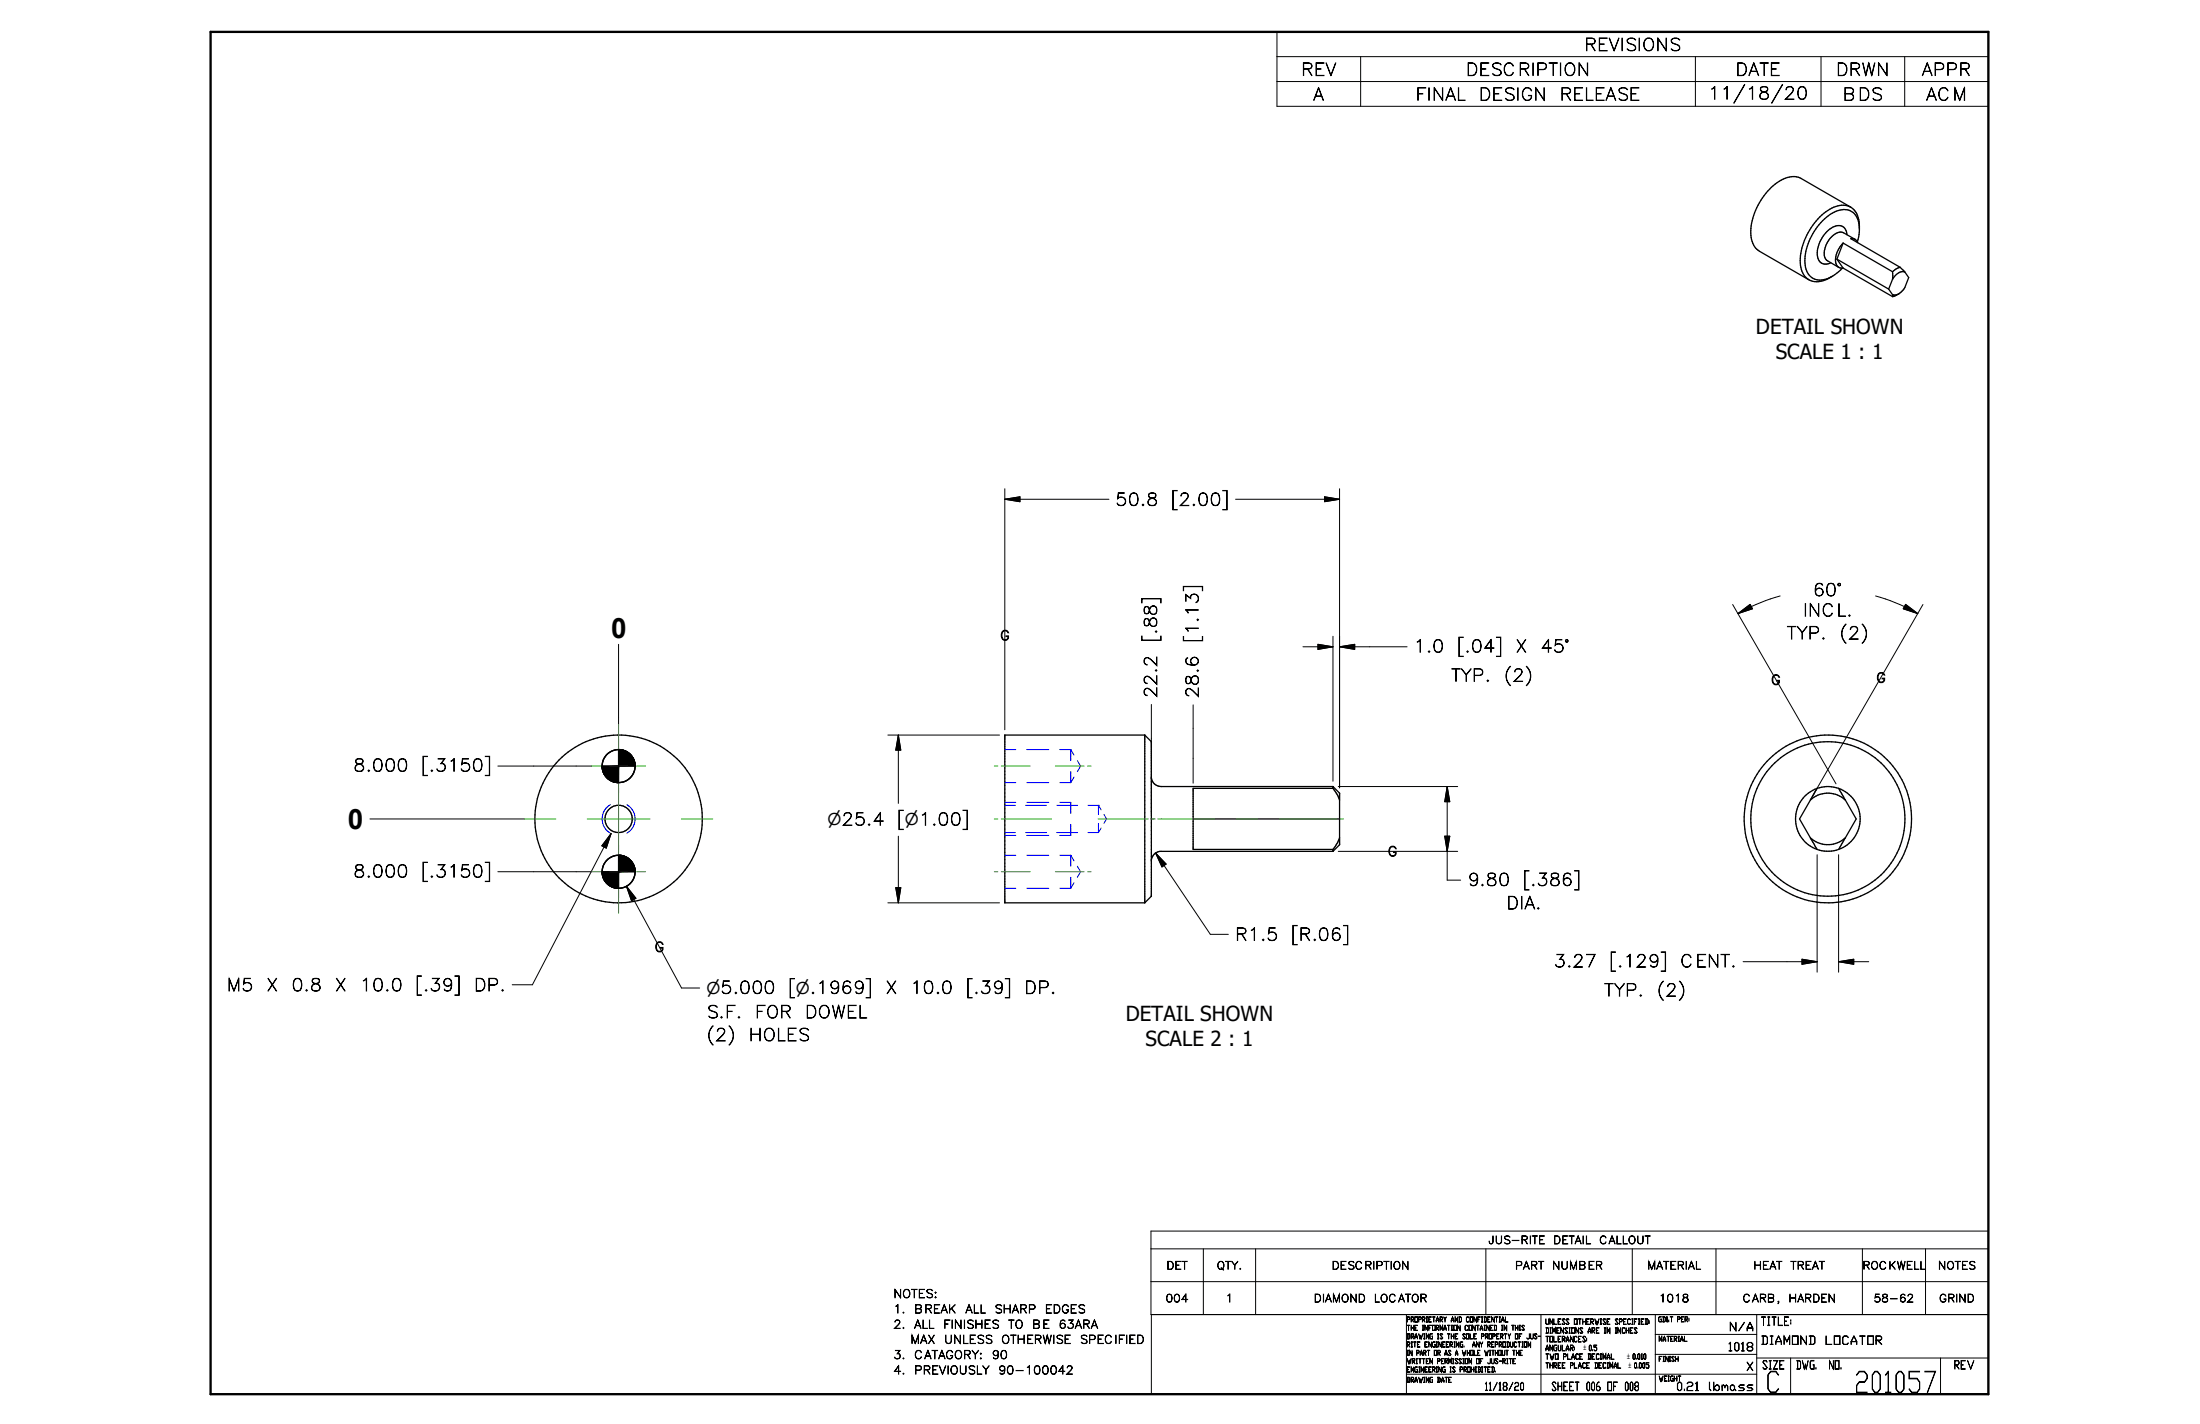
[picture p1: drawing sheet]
<svg xmlns="http://www.w3.org/2000/svg" width="432mm" height="279mm" viewBox="0 0 432 279" stroke-linecap="round" stroke-linejoin="round" font-family="sans-serif">
<g fill="none" stroke="#000" stroke-width=".25">
<path d="M360.5 50.8l10.2 5.9M360.5 50.8l1.3 1.8M361.8 52.6l9.7 5.6M361.8 47.7a4.2 4.2 0 0 0-1.3 4.4l.4 .4 .9 .1M361.8 47.7l9.7 5.6M361.8 47.7l-1.3 3.1M362.5 46.1a1.73 1.73 0 0 0-.9-1.7 1.73 1.73 0 0 0-1.9 .2 5.9 5.9 0 0 0-2.9 6.1 1.61 1.61 0 0 0 2.5 .9M363.3 40.6l-9.8-5.6a4.4 4.4 0 0 0-4.7 .8 12.6 12.6 0 0 0-5.1 10.8 3.7 3.7 0 0 0 1.6 2.7l9.7 5.6M364.1 47l-.8-.2 9.7 5.7M364.1 47l.5 .6M364.1 47l-2.2-1.3a2.35 2.35 0 0 0-2.7 1.1 4.2 4.2 0 0 0-.9 3.9l.2 .4 2.4 1.4M364.5 47.5a5.9 5.9 0 0 0-.6-5.6 3.4 3.4 0 0 0-4.3-.1 11.5 11.5 0 0 0-5.3 10.2 3 3 0 0 0 4.7 2.6l1.5-1 1.1-1"/>
<path d="M365 44.9a4.4 4.4 0 0 0-1.9-4.3 5 5 0 0 0-5.2 1.3 12.7 12.7 0 0 0-4.5 10.1 3.3 3.3 0 0 0 5 2.9l1.2-.7M370.7 56.7l.8 1.1M371.5 57.8v.4M371.5 53.3v1.5M371.5 54.8l-.8 1.9M372.7 57.7l-.7 .2-.5-.1M372.7 57.7l-1.2 .5M373 52.5l-.9 .3-.6 .5M373 52.5l.9 .9M373.9 53.4l.7 1.1-.9 2.2-1 1M373.9 53.4a2.23 2.23 0 0 0-2.4 1.4M118.2 150.7l.3 1 .6 .9"/>
<path d="M118.2 150.7l.4 1.2 .9 1M119.7 153l.9 .5h1.3M120.4 153.4l1 .2M121.3 147.1a3.2 3.2 0 0 0-3.1 3.6M121.4 147.1l1.3 .3M121.5 147.1a3.3 3.3 0 0 1 3.1 2.9M122.7 147.4a3.2 3.2 0 0 0-4.4 1.9 3.2 3.2 0 0 0 2.5 4.2M122.7 147.4l.3 .1M123 147.5a3.2 3.2 0 0 1 1.6 3.3 3.2 3.2 0 0 1-2.6 2.7M123 147.5l.3 .2M123.6 147.9l.8 1.1M124.2 152a3.2 3.2 0 0 1-3.2 1.5"/>
<path d="M124.4 151.5l-.1 .4M124.5 149.3l.1 .7M124.6 150l-.1 1.4M224.7 144.2l1.3 1.3v30.3l-1.3 1.3M224.7 144.2v32.9M224.7 144.2h-27.5v32.9h27.5M226 152.6a1.94 1.94 0 0 0 1.9 1.7h33.7M261.6 154.3l1.3 1.3v10.1l-1.3 1.3M261.6 154.3v.4M261.6 154.7l.8 1.1 .5 1.2M261.6 154.7h-27.4v12h27.4M355.3 157a5 5 0 0 1 6.9 0"/>
<path d="M355.3 157l-2.1 3.7 2.1 3.7M356.7 154.7a6.3 6.3 0 0 1 4.2 0M356.7 154.7l-1.4 2.3M356.7 154.7a6.4 6.4 0 0 0-4.3 6 6.4 6.4 0 0 0 4.3 6M360.9 154.7l1.3 2.3M360.9 154.7a6.4 6.4 0 0 1 4.2 6 6.4 6.4 0 0 1-4.2 6M362.2 157l2.1 3.7-2.1 3.7M118.2 170.7l.1 1.1M118.3 171.8l.2 .6 .6 .9M118.3 171.7l.3 1 .6 .8M118.7 169.4a3.2 3.2 0 0 0 .7 4.2 3.2 3.2 0 0 0 4.3-.3M119.2 173.4l.9 .6 1.1 .3"/>
<path d="M119.5 168.4l-.7 .8M120.4 174.1l1 .2M121.2 167.8a3.2 3.2 0 0 0-3 2.7M121.3 167.8l.9 .1M121.5 167.8l-.9 .1-.9 .4M121.7 167.8l1.2 .4 .8 .6M121.8 167.8l.9 .3M122.4 168l.3 .1M122.7 168.1l.3 .1M123 168.2l.6 .5M123 168.2l.6 .4M123.6 168.6l.6 .8 .4 1"/>
<path d="M123.6 168.7l.8 1 .2 .7M123.8 168.9a3.2 3.2 0 0 1 .6 3.5 3.2 3.2 0 0 1-3.1 1.9M124.4 172.3l-.6 .9M124.6 170.4l.1 .6-.2 1.1M234.2 160.7h28.7M261.6 166.7v.3M261.6 167h-33.9a1.98 1.98 0 0 0-1.7 1.7M262.9 164.4l-.5 1.1-.8 1.2M355.3 164.4a5.1 5.1 0 0 0 6.9 0M355.3 164.4l1.4 2.3M356.7 166.7a6.3 6.3 0 0 0 4.2 0M362.2 164.4l-1.3 2.3"/>
<circle cx="121.4" cy="160.7" r="2.68"/>
<circle cx="121.4" cy="160.7" r="16.4"/>
<circle cx="358.7" cy="160.7" r="15.1"/>
<circle cx="358.8" cy="160.7" r="16.4"/>
</g>
<g fill="none" stroke="#00f" stroke-width=".2">
<path d="M119.8 157.9a3.2 3.2 0 0 0 0 5.6M123 157.9a3.2 3.2 0 0 1 0 5.6M197.2 153.6h2.2M197.2 147.1h2.2M197.2 158h2.1M197.2 157.4h2.2M201.3 158h4.1M201.5 153.6h4.3M201.5 147.1h4.3M201.5 157.4h4.3M207.4 158h4.1M208 157.4h2.2v2.2"/>
<path d="M208 153.6h2.2M208 147.1h2.2M210.2 147.1v2.1M210.2 151.4v2.2M210.2 147.1l.6 1M210.8 152.5l-.6 1.1M211.5 149.2l.6 1.1-.6 1.1M213.5 158h2.1M215.6 158h.1M215.6 158v1.8M215.6 158l.5 .9M216.7 159.8l.5 .9-.5 .9"/>
<path d="M197.2 174.3h2.2M197.2 167.8h2.2M197.2 163.4h2.1M197.2 163.9h2.2M201.3 163.4h4.1M201.5 174.3h4.3M201.5 167.8h4.3M201.5 163.9h4.3M207.4 163.4h4.1M208 174.3h2.2M208 167.8h2.2M210.2 161.8v2.1h-2.2"/>
<path d="M210.2 167.8v2.2M210.2 172.1v2.2M210.2 167.8l.6 1.1M210.8 173.2l-.6 1.1M211.5 170l.6 1-.6 1.1M213.5 163.4h2.1M215.6 161.6v1.8M216.1 162.5l-.5 .9"/>
</g>
<g fill="#000" stroke="#000" stroke-width=".25">
<path d="M118.2 150.3h3.2l-3.2 .3zM118.2 150.6l3.2-.3-3.2 .5zM118.2 150.8l3.2-.5-3.1 .7zM118.3 151l3.1-.7-3.1 1zM118.3 151.3l3.1-1-3 1.2zM118.4 151.5l3-1.2-2.9 1.4zM118.5 151.7l2.9-1.4-2.8 1.6zM118.6 151.9l2.8-1.6-2.7 1.8zM118.7 152.1l2.7-1.8-2.5 2zM118.9 152.3l2.5-2-2.4 2.2zM119 152.5l2.4-2.2-2.2 2.4zM121.4 150.3l-2 2.6-.2-.2z"/>
<path d="M121.4 150.3l-1.8 2.7-.2-.1zM121.4 150.3l-1.6 2.8-.2-.1zM121.4 150.3l-1.4 2.9-.2-.1zM121.4 150.3l-1.2 3-.2-.1zM121.4 150.3l-.9 3.1-.3-.1zM121.4 150.3l-.7 3.2-.2-.1zM121.4 150.3l-.5 3.2h-.2zM121.4 150.3l-.2 3.2h-.3zM121.4 147.1h.3l-.3 3.2zM121.4 150.3v3.3l-.2-.1zM121.7 147.1h.2l-.5 3.2zM121.9 147.1l.2 .1-.7 3.1z"/>
<path d="M122.1 147.2h.3l-1 3.1zM122.4 147.2l.2 .1-1.2 3zM122.6 147.3l.2 .1-1.4 2.9zM122.8 147.4l.2 .1-1.6 2.8zM123 147.5l.2 .1-1.8 2.7zM123.2 147.6l.2 .2-2 2.5zM123.4 147.8l.2 .1-2.2 2.4zM123.6 147.9l.2 .2-2.4 2.2zM121.4 150.3l2.4-2.2 .1 .2zM121.4 150.3l2.5-2 .2 .2zM121.4 150.3l2.7-1.8 .1 .2zM121.4 150.3l2.8-1.6 .1 .2z"/>
<path d="M121.4 150.3l2.9-1.4 .1 .2zM121.4 150.3l3-1.2 .1 .3zM121.4 150.3l3.1-.9 .1 .2zM121.4 150.3l3.2-.7v.2zM121.4 150.3l3.2-.5v.3zM121.4 150.3l3.2-.2 .1 .2zM118.2 171h3.2l-3.2 .3zM118.2 171.3l3.2-.3-3.2 .5zM118.2 171.5l3.2-.5-3.1 .8zM118.3 171.8l3.1-.8-3.1 1zM118.3 172l3.1-1-3 1.2zM118.4 172.2l3-1.2-2.9 1.5z"/>
<path d="M118.5 172.5l2.9-1.5-2.8 1.7zM118.6 172.7l2.8-1.7-2.7 1.9zM118.7 172.9l2.7-1.9-2.5 2.1zM118.9 173.1l2.5-2.1-2.4 2.3zM119 173.3l2.4-2.3-2.2 2.4zM121.4 171l-2 2.6-.2-.2zM121.4 171l-1.8 2.7-.2-.1zM121.4 171l-1.6 2.9-.2-.2zM121.4 171l-1.4 3-.2-.1zM121.4 171l-1.2 3.1-.2-.1zM121.4 171l-.9 3.1h-.3zM121.4 171l-.7 3.2-.2-.1z"/>
<path d="M121.4 171l-.5 3.2h-.2zM121.4 171l-.2 3.3-.3-.1zM121.4 167.8h.3l-.3 3.2zM121.4 171v3.3h-.2zM121.7 167.8h.2l-.5 3.2zM121.9 167.8l.2 .1-.7 3.1zM122.1 167.9l.3 .1-1 3zM122.4 168h.2l-1.2 3zM122.6 168l.2 .1-1.4 2.9zM122.8 168.1l.2 .1-1.6 2.8zM123 168.2l.2 .2-1.8 2.6zM123.2 168.4l.2 .1-2 2.5z"/>
<path d="M123.4 168.5l.2 .2-2.2 2.3zM123.6 168.7l.2 .2-2.4 2.1zM121.4 171l2.4-2.1 .1 .1zM121.4 171l2.5-2 .2 .2zM121.4 171l2.7-1.8 .1 .2zM121.4 171l2.8-1.6 .1 .2zM121.4 171l2.9-1.4 .1 .3zM121.4 171l3-1.1 .1 .2zM121.4 171l3.1-.9 .1 .2zM121.4 171l3.2-.7v.3zM121.4 171l3.2-.4v.2zM121.4 171l3.2-.2 .1 .2z"/>
</g>
<path d="M41.3 6.3h349v267.3h-349z" fill="none" stroke="#000" stroke-width=".46"/>
<g fill="none" stroke="#000" stroke-width=".2">
<path d="M250.6 6.3h139.7v14.6h-139.7zM250.6 11.1h139.7M250.6 16h139.7M267.1 11.1v9.8M332.8 11.1v9.8M357.4 11.1v9.8M373.8 11.1v9.8M197.2 98h20.5M197.2 98l3-.5v.9zM197.2 95.9v47.3M242.5 98h20.4M260 97.5l2.9 .5-2.9 .4z"/>
<path d="M262.9 95.9v58.7M340.1 118.6l20.3 35.2M349.4 116.9l-1.9 .6a35.9 35.9 0 0 0-6.4 2.9M368.1 116.9l2 .6a35.9 35.9 0 0 1 6.3 2.9M374 118.6l2.4 1.8-2.8-.9zM377.4 118.6l-21.6 37.5M121.4 126.4v15.8M226 138.2v21.4M234.2 138.3v15.4M255.7 126.9h5.9M258.7 126.4l2.9 .5-2.9 .5zM261.6 124.8v28.5"/>
<path d="M262.9 126.9h13.3M262.9 126.9l3-.5v1zM341.1 120.4l2.4-1.8 .5 .9zM97.7 150.3h18.4M118.2 150.3h6.5M121.4 147.1v6.5M174.3 144.2h21.9M176.3 144.2v13.4M176.3 144.2l.5 3h-1zM262.7 154.3h23.4M284 154.3v18.4h2.7M284 154.3l.6 3h-1z"/>
<path d="M72.6 160.7h30.3M97.7 171h18.4M118.2 171h6.5M119.9 163.6l-15.4 29.6h-4M119.9 163.6l-.9 2.8-.9-.4zM121.4 167.8v6.5M123 173.9l10.8 20h3.5M123 173.9l1.8 2.4-.9 .4zM174.3 177.1h21.9M175.8 174.2h1l-.5 2.9zM176.3 164.1v13M226.8 167.4l10.8 15.9h3.5"/>
<path d="M226.8 167.4l2.1 2.1-.8 .6zM262.7 167h23.4M283.6 164.1h1l-.6 2.9zM356.7 167.7v23.1M360.9 167.7v23.1M342.1 188.7h14.6M353.7 188.2l3 .5-3 .5zM360.9 188.7h5.9M360.9 188.7l2.9-.5v1zM225.9 245h164.4M225.9 251.5h164.4M226 257.9v15.7h164.3v-32.1h-164.4v16.4h164.4"/>
<path d="M236.2 245v12.9M246.4 245v12.9M276 257.9v15.7M291.6 245v12.9M302.4 257.9v15.7M320.4 245v12.9M324.9 257.9v15.7M336.8 245v12.9M344.8 257.9v15.7M365.5 245v12.9M377.9 245v12.9M276 269.6h68.8"/>
<path d="M324.9 261.8h19.9M324.9 265.7h19.9M344.8 266.5h45.5M351.4 266.5v7.1M380.9 266.5v7.1"/>
</g>
<g fill="#000" stroke="#000" stroke-width=".2">
<path d="M197.2 98l3-.5v.9zM260 97.5l2.9 .5-2.9 .4zM341.1 120.4l2.4-1.8 .5 .9zM374 118.6l2.4 1.8-2.8-.9zM258.7 126.4l2.9 .5-2.9 .5zM262.9 126.9l3-.5v1zM176.3 144.2l.5 3h-1zM284 154.3l.6 3h-1zM119.9 163.6l-.9 2.8-.9-.4zM123 173.9l1.8 2.4-.9 .4zM175.8 174.2h1l-.5 2.9zM226.8 167.4l2.1 2.1-.8 .6z"/>
<path d="M283.6 164.1h1l-.6 2.9zM353.7 188.2l3 .5-3 .5zM360.9 188.7l2.9-.5v1z"/>
</g>
<g fill="none" stroke="#23a718" stroke-width=".2">
<path d="M116.1 150.3h1.8M119.7 150.3h3.5M121.4 142.2v6.1M121.4 148.6v3.5M121.4 153.8v13.7M124.9 150.3h1.8M195.2 150.3h.6M196.5 150.3h5.7M207.1 150.3h5.7M213.5 150.3h.6M102.9 160.7h6.2M115.3 160.7h12.3"/>
<path d="M116.1 171h1.8M119.7 171h3.5M121.4 169.3v3.5M121.4 173v6.2M124.9 171h1.8M133.7 160.7h6.2M195.2 160.7h.6M195.2 171h.6M196.5 160.7h9.9M196.5 171h5.7M207.1 171h5.7M213.5 171h.6"/>
<path d="M215.5 160.7h9.9M225.9 160.7h.8M227.2 160.7h11.2M242.7 160.7h4.2M251.1 160.7h11.2M263 160.7h.7"/>
</g>
<g font-size="5.7">
<text x="346.5" y="273.2">C</text>
<text x="363.9" y="273.2">201057</text>
</g>
<g font-size="5.5">
<text x="119.9" y="125.1">0</text>
<text x="68.3" y="162.6">0</text>
</g>
<g font-size="4.1">
<text x="344.6" y="65.5">DETAIL SHOWN</text>
<text x="348.6" y="70.4">SCALE 1 : 1</text>
<text x="220.9" y="200.3">DETAIL SHOWN</text>
<text x="224.8" y="205.2">SCALE 2 : 1</text>
</g>
<g font-size="3.3">
<text x="310.9" y="9.9">REVISIONS</text>
<text x="255.4" y="14.8">REV</text>
<text x="287.7" y="14.8">DESCRIPTION</text>
<text x="340.6" y="14.8">DATE</text>
<text x="360.3" y="14.8">DRWN</text>
<text x="377.2" y="14.8">APPR</text>
<text x="257.7" y="19.7">A</text>
<text x="277.8" y="19.7">FINAL</text>
<text x="290.2" y="19.7">DESIGN</text>
<text x="306.1" y="19.7">RELEASE</text>
<text x="335.2" y="19.5">11/18/20</text>
<text x="361.7" y="19.7">BDS</text>
<text x="378" y="19.7">ACM</text>
<text x="218.9" y="99.2">50.8</text>
<text x="229.9" y="99.2">[2.00]</text>
<text x="355.8" y="116.9">60°</text>
<text x="227" y="126" transform="rotate(-90 227 126)">[.88]</text>
<text x="350.7" y="125.4">TYP.</text>
<text x="353.9" y="120.9">INCL.</text>
<text x="361" y="125.4">(2)</text>
<text x="235.2" y="126.1" transform="rotate(-90 235.2 126.1)">[1.13]</text>
<text x="277.5" y="128">1.0</text>
<text x="286" y="128">[.04]</text>
<text x="297.4" y="128">X</text>
<text x="302.4" y="128">45°</text>
<text x="227" y="136.9" transform="rotate(-90 227 136.9)">22.2</text>
<text x="235.2" y="137" transform="rotate(-90 235.2 137)">28.6</text>
<text x="284.8" y="133.7">TYP.</text>
<text x="295.1" y="133.7">(2)</text>
<text x="69.3" y="151.3">8.000</text>
<text x="82.7" y="151.3">[.3150]</text>
<text x="176.1" y="161.9">[n1.00]</text>
<text x="69.3" y="172.1">8.000</text>
<text x="82.7" y="172.1">[.3150]</text>
<text x="288" y="173.8">9.80</text>
<text x="298.9" y="173.8">[.386]</text>
<text x="295.7" y="178.3">DIA.</text>
<text x="242.4" y="184.5">R1.5</text>
<text x="253.4" y="184.5">[R.06]</text>
<text x="305" y="189.7">3.27</text>
<text x="315.9" y="189.7">[.129]</text>
<text x="329.8" y="189.7">CENT.</text>
<text x="44.5" y="194.4">M5</text>
<text x="52.2" y="194.4">X</text>
<text x="57.2" y="194.4">0.8</text>
<text x="65.7" y="194.4">X</text>
<text x="70.6" y="194.4">10.0</text>
<text x="81.5" y="194.4">[.39]</text>
<text x="93" y="194.4">DP.</text>
<text x="154.7" y="194.9">[n.1969]</text>
<text x="173.8" y="194.9">X</text>
<text x="178.7" y="194.9">10.0</text>
<text x="189.6" y="194.9">[.39]</text>
<text x="201" y="194.9">DP.</text>
<text x="314.8" y="195.5">TYP.</text>
<text x="325.1" y="195.5">(2)</text>
<text x="138.6" y="199.7">S.F.</text>
<text x="148.2" y="199.7">FOR</text>
<text x="158" y="199.7">DOWEL</text>
<text x="138.6" y="204.2">(2)</text>
<text x="146.9" y="204.2">HOLES</text>
</g>
<g font-size="3.2">
<text x="162.4" y="161.9">n25.4</text>
<text x="138.6" y="194.9">n5.000</text>
</g>
<g font-size="2.6">
<text x="196.3" y="125.6">G</text>
<text x="347.6" y="134.4">G</text>
<text x="368.2" y="133.9">G</text>
<text x="272.3" y="168">G</text>
<text x="128.4" y="186.8">G</text>
</g>
<g font-size="2.3">
<text x="339.3" y="261.1">N/A</text>
<text x="345.5" y="260.1">TITLE:</text>
<text x="345.5" y="263.8">DIAMOND</text>
<text x="358.1" y="263.8">LOCATOR</text>
<text x="339.1" y="265.1">1018</text>
<text x="342.7" y="268.9">X</text>
<text x="345.8" y="268.6">SIZE</text>
<text x="352.5" y="268.6">DWG.</text>
<text x="358.9" y="268.6">NO.</text>
<text x="383.5" y="268.6">REV</text>
<text x="304.5" y="272.8">SHEET 006 OF 008</text>
<text x="329" y="272.8">0.21</text>
<text x="335.3" y="272.8">lbmass</text>
</g>
<g font-size="2.2">
<text x="175.3" y="254.6">NOTES:</text>
<text x="175.3" y="257.6">1.</text>
<text x="179.4" y="257.6">BREAK</text>
<text x="189.5" y="257.6">ALL</text>
<text x="195.2" y="257.6">SHARP</text>
<text x="205.1" y="257.6">EDGES</text>
<text x="175.3" y="260.6">2.</text>
<text x="178.7" y="263.6">MAX</text>
<text x="179.4" y="260.6">ALL</text>
<text x="185.1" y="260.6">FINISHES</text>
<text x="185.3" y="263.6">UNLESS</text>
<text x="196.5" y="263.6">OTHERWISE</text>
<text x="197.9" y="260.6">TO</text>
<text x="202.6" y="260.6">BE</text>
<text x="207.8" y="260.6">63ARA</text>
<text x="211.9" y="263.6">SPECIFIED</text>
<text x="175.3" y="266.6">3.</text>
<text x="175.3" y="269.6">4.</text>
<text x="179.4" y="266.6">CATAGORY:</text>
<text x="179.4" y="269.6">PREVIOUSLY</text>
<text x="194.6" y="266.6">90</text>
<text x="195.9" y="269.6">90-100042</text>
</g>
<g font-size="2.1">
<text x="292.1" y="244">JUS-RITE</text>
<text x="304.8" y="244">DETAIL</text>
<text x="313.9" y="244">CALLOUT</text>
<text x="228.9" y="249">DET</text>
<text x="238.8" y="249">QTY.</text>
<text x="261.4" y="249">DESCRIPTION</text>
<text x="297.3" y="249">PART</text>
<text x="304.6" y="249">NUMBER</text>
<text x="323.3" y="249">MATERIAL</text>
<text x="344.1" y="249">HEAT</text>
<text x="351.4" y="249">TREAT</text>
<text x="365.5" y="249">ROCKWELL</text>
<text x="380.4" y="249">NOTES</text>
<text x="228.8" y="255.5">004</text>
<text x="240.5" y="255.5">1</text>
<text x="257.9" y="255.5">DIAMOND</text>
<text x="269.7" y="255.5">LOCATOR</text>
<text x="325.6" y="255.5">1018</text>
<text x="342" y="255.5">CARB,</text>
<text x="351" y="255.5">HARDEN</text>
<text x="367.7" y="255.5">58-62</text>
<text x="380.6" y="255.5">GRIND</text>
<text x="291.4" y="272.8">11/18/20</text>
</g>
<g font-size="1.5">
<text x="303.3" y="259.8">UNLESS OTHERWISE SPECIFIED:</text>
<text x="303.3" y="261.6">DIMENSIONS ARE IN INCHES</text>
<text x="303.3" y="263.3">TOLERANCES:</text>
<text x="303.3" y="265">ANGULAR:</text>
<text x="303.3" y="266.7">TWO PLACE DECIMAL</text>
<text x="303.3" y="268.4">THREE PLACE DECIMAL</text>
</g>
<g font-size="1.4">
<text x="276.1" y="259.4">PROPRIETARY AND CONFIDENTIAL</text>
<text x="276.1" y="261">THE INFORMATION CONTAINED IN THIS</text>
<text x="276.1" y="262.7">DRAWING IS THE SOLE PROPERTY OF JUS-</text>
<text x="325.4" y="259.3">GD&amp;T PER:</text>
<text x="325.5" y="263.2">MATERIAL</text>
<text x="276.1" y="264.3">RITE ENGINEERING.</text>
<text x="276.1" y="267.5">WRITTEN PERMISSION OF JUS-RITE</text>
<text x="276.1" y="269.2">ENGINEERING IS PROHIBITED.</text>
<text x="276.1" y="265.9">IN PART OR AS A WHOLE WITHOUT THE</text>
<text x="288.9" y="264.3">ANY REPRODUCTION</text>
<text x="310.8" y="265">`0.5</text>
<text x="319.4" y="266.7">`0.010</text>
<text x="319.7" y="268.4">`0.005</text>
<text x="325.5" y="267.1">FINISH</text>
<text x="276.1" y="271.2">DRAWING DATE</text>
<text x="325.5" y="271">WEIGHT</text>
</g>
</svg>
